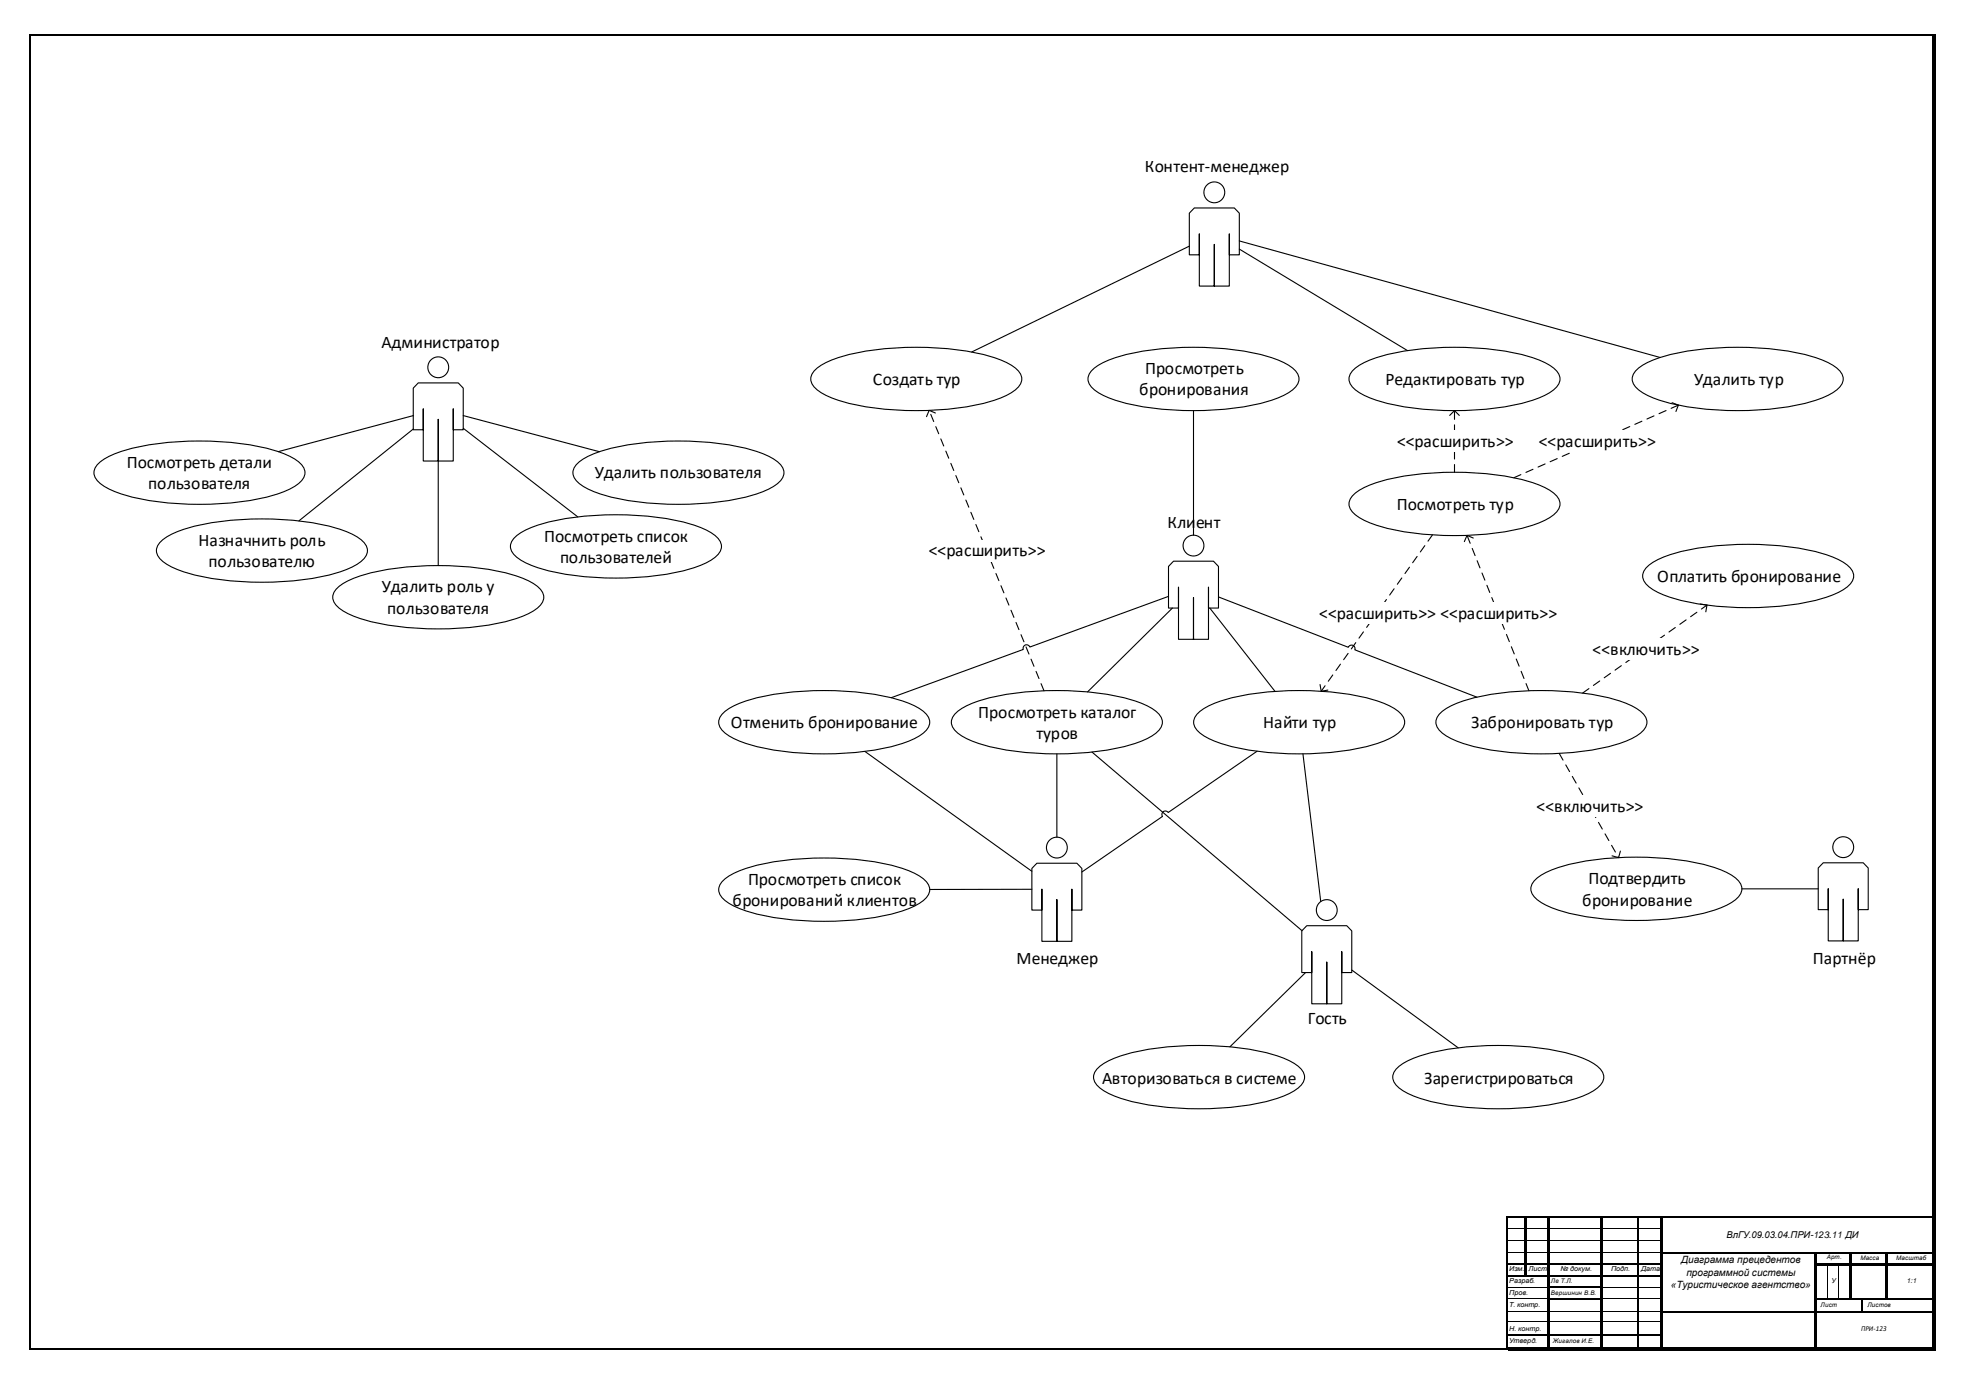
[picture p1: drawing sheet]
<svg xmlns="http://www.w3.org/2000/svg" width="558mm" height="397mm" viewBox="0 0 558 397" stroke-linecap="round" stroke-linejoin="round" font-family="sans-serif">
<g fill="none" stroke="#000" stroke-width=".31">
<path d="M332.8 159.1h11.4l1.4 1.4v11.9h-2.8v-6v14.8h-4.3v-11.8v11.8h-4.2v-14.8v6h-2.9v-11.9z"/>
<circle cx="338.5" cy="154.6" r="2.95"/>
</g>
<path d="M370.6 262.4h11.4l1.4 1.5v11.8h-2.8v-5.9v14.7h-4.3v-11.8v11.8h-4.2v-14.7v5.9h-2.9v-11.8zM373.4 258a2.95 2.95 0 0 0 5.9 0 2.95 2.95 0 0 0-5.9 0z" fill-rule="evenodd" fill="#fff"/>
<g fill="none" stroke="#000" stroke-width=".31">
<path d="M370.6 262.4h11.4l1.4 1.5v11.8h-2.8v-5.9v14.7h-4.3v-11.8v11.8h-4.2v-14.7v5.9h-2.9v-11.8z"/>
<circle cx="376.3" cy="258" r="2.95"/>
</g>
<path d="M294.1 244.7h11.3l1.4 1.4v11.9h-2.8v-6v14.8h-4.2v-11.8v11.8h-4.3v-14.8v6h-2.8v-11.9zM296.8 240.2a2.95 2.95 0 0 0 5.9 0 2.95 2.95 0 0 0-5.9 0z" fill-rule="evenodd" fill="#fff"/>
<g fill="none" stroke="#000" stroke-width=".31">
<path d="M294.1 244.7h11.3l1.4 1.4v11.9h-2.8v-6v14.8h-4.2v-11.8v11.8h-4.3v-14.8v6h-2.8v-11.9z"/>
<circle cx="299.8" cy="240.2" r="2.95"/>
</g>
<path d="M338.7 58.9h11.4l1.4 1.5v11.8h-2.8v-5.9v14.8h-4.3v-11.8v11.8h-4.2v-14.8v5.9h-2.9v-11.8zM341.5 54.5a2.95 2.95 0 0 0 5.9 0 2.95 2.95 0 0 0-5.9 0z" fill-rule="evenodd" fill="#fff"/>
<g fill="none" stroke="#000" stroke-width=".31">
<path d="M338.7 58.9h11.4l1.4 1.5v11.8h-2.8v-5.9v14.8h-4.3v-11.8v11.8h-4.2v-14.8v5.9h-2.9v-11.8z"/>
<circle cx="344.4" cy="54.5" r="2.95"/>
</g>
<path d="M517.1 244.6h11.4l1.4 1.4v11.8h-2.9v-5.9v14.8h-4.2v-11.8v11.8h-4.3v-14.8v5.9h-2.8v-11.8zM519.8 240.1a2.95 2.95 0 0 0 5.9 0 2.95 2.95 0 0 0-5.9 0z" fill-rule="evenodd" fill="#fff"/>
<g fill="none" stroke="#000" stroke-width=".31">
<path d="M517.1 244.6h11.4l1.4 1.4v11.8h-2.9v-5.9v14.8h-4.2v-11.8v11.8h-4.3v-14.8v5.9h-2.8v-11.8z"/>
<circle cx="522.8" cy="240.1" r="2.95"/>
</g>
<path d="M396.1 302.9a23.4 23.4 0 0 1 11.6-4.9 88.1 88.1 0 0 1 38.4 1l1.7 .5a12.6 12.6 0 0 1 6.6 4.2 3.5 3.5 0 0 1-1.4 4.7 30.6 30.6 0 0 1-12.9 4.7 88.6 88.6 0 0 1-36.3-1.5l-1.7-.5a12.6 12.6 0 0 1-6.6-4.2 3.1 3.1 0 0 1 .6-4z" fill-rule="evenodd" fill="#fff"/>
<path d="M396.1 302.9a23.4 23.4 0 0 1 11.6-4.9 88.1 88.1 0 0 1 38.4 1l1.7 .5a12.6 12.6 0 0 1 6.6 4.2 3.5 3.5 0 0 1-1.4 4.7 30.6 30.6 0 0 1-12.9 4.7 88.6 88.6 0 0 1-36.3-1.5l-1.7-.5a12.6 12.6 0 0 1-6.6-4.2 3.1 3.1 0 0 1 .6-4z" fill="none" stroke="#000" stroke-width=".31"/>
<path d="M311.2 302.9a23.4 23.4 0 0 1 11.6-4.9 88.1 88.1 0 0 1 38.4 1l1.8 .5a12.6 12.6 0 0 1 6.5 4.2 3.5 3.5 0 0 1-1.4 4.7 30.6 30.6 0 0 1-12.9 4.7 88.6 88.6 0 0 1-36.3-1.5l-1.7-.5a12.6 12.6 0 0 1-6.6-4.2 3.1 3.1 0 0 1 .6-4z" fill-rule="evenodd" fill="#fff"/>
<path d="M311.2 302.9a23.4 23.4 0 0 1 11.6-4.9 88.1 88.1 0 0 1 38.4 1l1.8 .5a12.6 12.6 0 0 1 6.5 4.2 3.5 3.5 0 0 1-1.4 4.7 30.6 30.6 0 0 1-12.9 4.7 88.6 88.6 0 0 1-36.3-1.5l-1.7-.5a12.6 12.6 0 0 1-6.6-4.2 3.1 3.1 0 0 1 .6-4z" fill="none" stroke="#000" stroke-width=".31"/>
<path d="M339.6 202.3a23.4 23.4 0 0 1 11.6-4.9 88.2 88.2 0 0 1 38.4 1l1.8 .5a12.6 12.6 0 0 1 6.5 4.2 3.5 3.5 0 0 1-1.4 4.7 30.6 30.6 0 0 1-12.9 4.7 88.6 88.6 0 0 1-36.3-1.5l-1.7-.5a12.6 12.6 0 0 1-6.6-4.2 3.1 3.1 0 0 1 .6-4z" fill-rule="evenodd" fill="#fff"/>
<path d="M339.6 202.3a23.4 23.4 0 0 1 11.6-4.9 88.2 88.2 0 0 1 38.4 1l1.8 .5a12.6 12.6 0 0 1 6.5 4.2 3.5 3.5 0 0 1-1.4 4.7 30.6 30.6 0 0 1-12.9 4.7 88.6 88.6 0 0 1-36.3-1.5l-1.7-.5a12.6 12.6 0 0 1-6.6-4.2 3.1 3.1 0 0 1 .6-4z" fill="none" stroke="#000" stroke-width=".31"/>
<path d="M408.3 202.3a23.4 23.4 0 0 1 11.6-4.9 88.2 88.2 0 0 1 38.5 1l1.7 .5a12.6 12.6 0 0 1 6.5 4.2 3.5 3.5 0 0 1-1.4 4.7 30.6 30.6 0 0 1-12.9 4.7 88.6 88.6 0 0 1-36.3-1.5l-1.7-.5a12.6 12.6 0 0 1-6.6-4.2 3.1 3.1 0 0 1 .6-4z" fill-rule="evenodd" fill="#fff"/>
<path d="M408.3 202.3a23.4 23.4 0 0 1 11.6-4.9 88.2 88.2 0 0 1 38.5 1l1.7 .5a12.6 12.6 0 0 1 6.5 4.2 3.5 3.5 0 0 1-1.4 4.7 30.6 30.6 0 0 1-12.9 4.7 88.6 88.6 0 0 1-36.3-1.5l-1.7-.5a12.6 12.6 0 0 1-6.6-4.2 3.1 3.1 0 0 1 .6-4z" fill="none" stroke="#000" stroke-width=".31"/>
<path d="M204.9 202.3a23.4 23.4 0 0 1 11.6-4.9 88.2 88.2 0 0 1 38.4 1l1.8 .5a12.6 12.6 0 0 1 6.5 4.2 3.5 3.5 0 0 1-1.4 4.7 30.6 30.6 0 0 1-12.9 4.7 88.6 88.6 0 0 1-36.3-1.5l-1.7-.5a12.6 12.6 0 0 1-6.6-4.2 3.1 3.1 0 0 1 .6-4z" fill-rule="evenodd" fill="#fff"/>
<path d="M204.9 202.3a23.4 23.4 0 0 1 11.6-4.9 88.2 88.2 0 0 1 38.4 1l1.8 .5a12.6 12.6 0 0 1 6.5 4.2 3.5 3.5 0 0 1-1.4 4.7 30.6 30.6 0 0 1-12.9 4.7 88.6 88.6 0 0 1-36.3-1.5l-1.7-.5a12.6 12.6 0 0 1-6.6-4.2 3.1 3.1 0 0 1 .6-4z" fill="none" stroke="#000" stroke-width=".31"/>
<path d="M467 160.9a23.4 23.4 0 0 1 11.6-5 88.1 88.1 0 0 1 38.4 1l1.7 .6a12.6 12.6 0 0 1 6.6 4.1 3.5 3.5 0 0 1-1.4 4.8 30.6 30.6 0 0 1-13 4.6 88.6 88.6 0 0 1-36.2-1.4l-1.8-.6a12.6 12.6 0 0 1-6.5-4.1 3.1 3.1 0 0 1 .6-4z" fill-rule="evenodd" fill="#fff"/>
<path d="M467 160.9a23.4 23.4 0 0 1 11.6-5 88.1 88.1 0 0 1 38.4 1l1.7 .6a12.6 12.6 0 0 1 6.6 4.1 3.5 3.5 0 0 1-1.4 4.8 30.6 30.6 0 0 1-13 4.6 88.6 88.6 0 0 1-36.2-1.4l-1.8-.6a12.6 12.6 0 0 1-6.5-4.1 3.1 3.1 0 0 1 .6-4z" fill="none" stroke="#000" stroke-width=".31"/>
<path d="M383.7 105a23.4 23.4 0 0 1 11.6-4.9 88.1 88.1 0 0 1 38.4 1l1.7 .5a12.6 12.6 0 0 1 6.6 4.2 3.5 3.5 0 0 1-1.4 4.7 30.6 30.6 0 0 1-13 4.7 88.7 88.7 0 0 1-36.2-1.4l-1.8-.6a12.6 12.6 0 0 1-6.5-4.2 3.1 3.1 0 0 1 .6-4z" fill-rule="evenodd" fill="#fff"/>
<path d="M383.7 105a23.4 23.4 0 0 1 11.6-4.9 88.1 88.1 0 0 1 38.4 1l1.7 .5a12.6 12.6 0 0 1 6.6 4.2 3.5 3.5 0 0 1-1.4 4.7 30.6 30.6 0 0 1-13 4.7 88.7 88.7 0 0 1-36.2-1.4l-1.8-.6a12.6 12.6 0 0 1-6.5-4.2 3.1 3.1 0 0 1 .6-4z" fill="none" stroke="#000" stroke-width=".31"/>
<path d="M231 105a23.4 23.4 0 0 1 11.6-4.9 88.1 88.1 0 0 1 38.4 1l1.8 .5a12.6 12.6 0 0 1 6.5 4.2 3.5 3.5 0 0 1-1.4 4.7 30.6 30.6 0 0 1-12.9 4.7 88.7 88.7 0 0 1-36.3-1.4l-1.7-.6a12.6 12.6 0 0 1-6.6-4.2 3.1 3.1 0 0 1 .6-4z" fill-rule="evenodd" fill="#fff"/>
<path d="M231 105a23.4 23.4 0 0 1 11.6-4.9 88.1 88.1 0 0 1 38.4 1l1.8 .5a12.6 12.6 0 0 1 6.5 4.2 3.5 3.5 0 0 1-1.4 4.7 30.6 30.6 0 0 1-12.9 4.7 88.7 88.7 0 0 1-36.3-1.4l-1.7-.6a12.6 12.6 0 0 1-6.6-4.2 3.1 3.1 0 0 1 .6-4z" fill="none" stroke="#000" stroke-width=".31"/>
<path d="M464 105a23.4 23.4 0 0 1 11.6-4.9 88.1 88.1 0 0 1 38.4 1l1.8 .5a12.6 12.6 0 0 1 6.5 4.2 3.5 3.5 0 0 1-1.4 4.7 30.6 30.6 0 0 1-12.9 4.7 88.7 88.7 0 0 1-36.3-1.4l-1.7-.6a12.6 12.6 0 0 1-6.6-4.2 3.1 3.1 0 0 1 .6-4z" fill-rule="evenodd" fill="#fff"/>
<path d="M464 105a23.4 23.4 0 0 1 11.6-4.9 88.1 88.1 0 0 1 38.4 1l1.8 .5a12.6 12.6 0 0 1 6.5 4.2 3.5 3.5 0 0 1-1.4 4.7 30.6 30.6 0 0 1-12.9 4.7 88.7 88.7 0 0 1-36.3-1.4l-1.7-.6a12.6 12.6 0 0 1-6.6-4.2 3.1 3.1 0 0 1 .6-4zM417.9 152.5l-1.8-.8-.8 1.8" fill="none" stroke="#000" stroke-width=".31"/>
<path d="M433.6 195.8l-17.5-44.1" fill="none" stroke="#000" stroke-width=".31" stroke-dasharray="2.2 1.6"/>
<path d="M408.3 170.8h33.1v6h-33.1z" fill-rule="evenodd" fill="#fff"/>
<path d="M448.9 196.4l35.2-24.9" fill="none" stroke="#000" stroke-width=".31" stroke-dasharray="2.2 1.6"/>
<path d="M482.2 171.2l1.9 .3-.3 1.9" fill="none" stroke="#000" stroke-width=".31"/>
<path d="M451.4 181h30.2v6h-30.2z" fill-rule="evenodd" fill="#fff"/>
<path d="M343.1 172.4l18.5 23.6M245.3 213l47.4 34M356.5 212.9l-25.2 17.4a.98 .98 0 0 0-1.3-.3 .98 .98 0 0 0-.3 1.4l-22.9 15.8M383.4 274.9l30.2 22.1" fill="none" stroke="#000" stroke-width=".31"/>
<path d="M435.3 249.5a23.4 23.4 0 0 1 11.6-4.9 88.1 88.1 0 0 1 38.4 1l1.7 .6a12.6 12.6 0 0 1 6.6 4.1 3.5 3.5 0 0 1-1.4 4.8 30.6 30.6 0 0 1-13 4.6 88.7 88.7 0 0 1-36.2-1.4l-1.8-.6a12.6 12.6 0 0 1-6.5-4.2 3.1 3.1 0 0 1 .6-4z" fill-rule="evenodd" fill="#fff"/>
<path d="M435.3 249.5a23.4 23.4 0 0 1 11.6-4.9 88.1 88.1 0 0 1 38.4 1l1.7 .6a12.6 12.6 0 0 1 6.6 4.1 3.5 3.5 0 0 1-1.4 4.8 30.6 30.6 0 0 1-13 4.6 88.7 88.7 0 0 1-36.2-1.4l-1.8-.6a12.6 12.6 0 0 1-6.5-4.2 3.1 3.1 0 0 1 .6-4zM459.6 241.2l-.5 1.9-1.9-.5M494 251.9h21.7" fill="none" stroke="#000" stroke-width=".31"/>
<path d="M442.2 213.6l16.9 29.5" fill="none" stroke="#000" stroke-width=".31" stroke-dasharray="2.2 1.6"/>
<path d="M435.6 225.3h30.1v6h-30.1z" fill-rule="evenodd" fill="#fff"/>
<path d="M331.4 169l-39.3 14.4a.98 .98 0 0 0-1.3-.6 .98 .98 0 0 0-.6 1.3l-37.4 13.7M369.6 213.7l5 41.8M370.3 275.7l-21.5 21" fill="none" stroke="#000" stroke-width=".31"/>
<path d="M270.9 202.3a23.4 23.4 0 0 1 11.6-4.9 88.2 88.2 0 0 1 38.4 1l1.7 .5a12.6 12.6 0 0 1 6.6 4.2 3.5 3.5 0 0 1-1.4 4.7 30.6 30.6 0 0 1-12.9 4.7 88.6 88.6 0 0 1-36.3-1.5l-1.7-.5a12.6 12.6 0 0 1-6.6-4.2 3.1 3.1 0 0 1 .6-4z" fill-rule="evenodd" fill="#fff"/>
<path d="M270.9 202.3a23.4 23.4 0 0 1 11.6-4.9 88.2 88.2 0 0 1 38.4 1l1.7 .5a12.6 12.6 0 0 1 6.6 4.2 3.5 3.5 0 0 1-1.4 4.7 30.6 30.6 0 0 1-12.9 4.7 88.6 88.6 0 0 1-36.3-1.5l-1.7-.5a12.6 12.6 0 0 1-6.6-4.2 3.1 3.1 0 0 1 .6-4z" fill="none" stroke="#000" stroke-width=".31"/>
<path d="M309.6 105a23.4 23.4 0 0 1 11.6-4.9 88.1 88.1 0 0 1 38.5 1l1.7 .5a12.6 12.6 0 0 1 6.6 4.2 3.5 3.5 0 0 1-1.4 4.7 30.6 30.6 0 0 1-13 4.7 88.7 88.7 0 0 1-36.3-1.4l-1.7-.6a12.6 12.6 0 0 1-6.5-4.2 3.1 3.1 0 0 1 .5-4z" fill-rule="evenodd" fill="#fff"/>
<path d="M309.6 105a23.4 23.4 0 0 1 11.6-4.9 88.1 88.1 0 0 1 38.5 1l1.7 .5a12.6 12.6 0 0 1 6.6 4.2 3.5 3.5 0 0 1-1.4 4.7 30.6 30.6 0 0 1-13 4.7 88.7 88.7 0 0 1-36.3-1.4l-1.7-.6a12.6 12.6 0 0 1-6.5-4.2 3.1 3.1 0 0 1 .5-4z" fill="none" stroke="#000" stroke-width=".31"/>
<path d="M204.9 249.8a23.4 23.4 0 0 1 11.6-5 88.1 88.1 0 0 1 38.4 1l1.8 .6a12.6 12.6 0 0 1 6.5 4.2 3.5 3.5 0 0 1-1.4 4.7 30.6 30.6 0 0 1-12.9 4.6 88.7 88.7 0 0 1-36.3-1.4l-1.7-.5a12.6 12.6 0 0 1-6.6-4.2 3.1 3.1 0 0 1 .6-4z" fill-rule="evenodd" fill="#fff"/>
<path d="M337.3 69.8l-61.7 30M351.5 68.3l119.4 33M351.5 70.6l47.7 28.8M338.5 116.4v35.3M332.5 172.4l-24 23.7M299.8 213.7v23.6M309.7 213.2l59.6 50.6M204.9 249.8a23.4 23.4 0 0 1 11.6-5 88.1 88.1 0 0 1 38.4 1l1.8 .6a12.6 12.6 0 0 1 6.5 4.2 3.5 3.5 0 0 1-1.4 4.7 30.6 30.6 0 0 1-12.9 4.6 88.7 88.7 0 0 1-36.3-1.4l-1.7-.5a12.6 12.6 0 0 1-6.6-4.2 3.1 3.1 0 0 1 .6-4zM292.7 252.1h-29" fill="none" stroke="#000" stroke-width=".31"/>
<path d="M383.7 140.4a23.4 23.4 0 0 1 11.6-4.9 88.1 88.1 0 0 1 38.4 1l1.7 .6a12.6 12.6 0 0 1 6.6 4.1 3.5 3.5 0 0 1-1.4 4.8 30.6 30.6 0 0 1-13 4.6 88.7 88.7 0 0 1-36.2-1.4l-1.8-.6a12.6 12.6 0 0 1-6.5-4.2 3.1 3.1 0 0 1 .6-4z" fill-rule="evenodd" fill="#fff"/>
<path d="M383.7 140.4a23.4 23.4 0 0 1 11.6-4.9 88.1 88.1 0 0 1 38.4 1l1.7 .6a12.6 12.6 0 0 1 6.6 4.1 3.5 3.5 0 0 1-1.4 4.8 30.6 30.6 0 0 1-13 4.6 88.7 88.7 0 0 1-36.2-1.4l-1.8-.6a12.6 12.6 0 0 1-6.5-4.2 3.1 3.1 0 0 1 .6-4zM374.4 194l.3 1.9 1.9-.3" fill="none" stroke="#000" stroke-width=".31"/>
<path d="M406.3 151.6l-31.6 44.3" fill="none" stroke="#000" stroke-width=".31" stroke-dasharray="2.2 1.6"/>
<path d="M374 170.8h33v6h-33z" fill-rule="evenodd" fill="#fff"/>
<path d="M296.1 195.8l-32.6-79.5" fill="none" stroke="#000" stroke-width=".31" stroke-dasharray="2.2 1.6"/>
<path d="M265.3 117.1l-1.8-.8-.7 1.8" fill="none" stroke="#000" stroke-width=".31"/>
<path d="M263.3 153.1h33.1v6h-33.1z" fill-rule="evenodd" fill="#fff"/>
<path d="M412.5 133.9v-17.5" fill="none" stroke="#000" stroke-width=".31" stroke-dasharray="2.2 1.6"/>
<path d="M411.2 117.7l1.3-1.3 1.4 1.3" fill="none" stroke="#000" stroke-width=".31"/>
<path d="M396 122.1h33.1v6h-33.1z" fill-rule="evenodd" fill="#fff"/>
<path d="M429.4 135.4l46.6-20.6" fill="none" stroke="#000" stroke-width=".31" stroke-dasharray="2.2 1.6"/>
<path d="M474.2 114.1l1.8 .7-.7 1.8" fill="none" stroke="#000" stroke-width=".31"/>
<path d="M436.2 122.1h33v6h-33z" fill-rule="evenodd" fill="#fff"/>
<path d="M345.6 169.2l36.8 14.3a.98 .98 0 0 1 1.3-.6 .98 .98 0 0 1 .6 1.3l34.6 13.4" fill="none" stroke="#000" stroke-width=".31"/>
<path d="M118.6 108.5h11.4l1.4 1.5v11.8h-2.8v-5.9v14.8h-4.3v-11.8v11.8h-4.3v-14.8v5.9h-2.8v-11.8zM121.3 104.1a3 3 0 0 0 6 0 3 3 0 0 0-6 0z" fill-rule="evenodd" fill="#fff"/>
<g fill="none" stroke="#000" stroke-width=".31">
<path d="M118.6 108.5h11.4l1.4 1.5v11.8h-2.8v-5.9v14.8h-4.3v-11.8v11.8h-4.3v-14.8v5.9h-2.8v-11.8z"/>
<circle cx="124.3" cy="104.1" r="2.95"/>
</g>
<path d="M145.8 152.5a23.4 23.4 0 0 1 11.6-5 88.1 88.1 0 0 1 38.5 1l1.7 .6a12.6 12.6 0 0 1 6.6 4.2 3.5 3.5 0 0 1-1.4 4.7 30.6 30.6 0 0 1-13 4.6 88.6 88.6 0 0 1-36.3-1.4l-1.7-.5a12.6 12.6 0 0 1-6.5-4.2 3.1 3.1 0 0 1 .5-4z" fill-rule="evenodd" fill="#fff"/>
<path d="M145.8 152.5a23.4 23.4 0 0 1 11.6-5 88.1 88.1 0 0 1 38.5 1l1.7 .6a12.6 12.6 0 0 1 6.6 4.2 3.5 3.5 0 0 1-1.4 4.7 30.6 30.6 0 0 1-13 4.6 88.6 88.6 0 0 1-36.3-1.4l-1.7-.5a12.6 12.6 0 0 1-6.5-4.2 3.1 3.1 0 0 1 .5-4z" fill="none" stroke="#000" stroke-width=".31"/>
<path d="M27.7 131.6a23.4 23.4 0 0 1 11.6-5 88.1 88.1 0 0 1 38.4 1l1.8 .6a12.6 12.6 0 0 1 6.5 4.2 3.5 3.5 0 0 1-1.4 4.7 30.6 30.6 0 0 1-12.9 4.6 88.7 88.7 0 0 1-36.3-1.4l-1.7-.5a12.6 12.6 0 0 1-6.6-4.2 3.1 3.1 0 0 1 .6-4z" fill-rule="evenodd" fill="#fff"/>
<path d="M27.7 131.6a23.4 23.4 0 0 1 11.6-5 88.1 88.1 0 0 1 38.4 1l1.8 .6a12.6 12.6 0 0 1 6.5 4.2 3.5 3.5 0 0 1-1.4 4.7 30.6 30.6 0 0 1-12.9 4.6 88.7 88.7 0 0 1-36.3-1.4l-1.7-.5a12.6 12.6 0 0 1-6.6-4.2 3.1 3.1 0 0 1 .6-4z" fill="none" stroke="#000" stroke-width=".31"/>
<path d="M45.4 153.7a23.4 23.4 0 0 1 11.6-5 88.1 88.1 0 0 1 38.5 1l1.7 .6a12.6 12.6 0 0 1 6.5 4.1 3.5 3.5 0 0 1-1.4 4.8 30.6 30.6 0 0 1-12.9 4.6 88.6 88.6 0 0 1-36.3-1.4l-1.7-.6a12.6 12.6 0 0 1-6.6-4.1 3.1 3.1 0 0 1 .6-4z" fill-rule="evenodd" fill="#fff"/>
<path d="M45.4 153.7a23.4 23.4 0 0 1 11.6-5 88.1 88.1 0 0 1 38.5 1l1.7 .6a12.6 12.6 0 0 1 6.5 4.1 3.5 3.5 0 0 1-1.4 4.8 30.6 30.6 0 0 1-12.9 4.6 88.6 88.6 0 0 1-36.3-1.4l-1.7-.6a12.6 12.6 0 0 1-6.6-4.1 3.1 3.1 0 0 1 .6-4z" fill="none" stroke="#000" stroke-width=".31"/>
<path d="M95.4 166.9a23.4 23.4 0 0 1 11.6-4.9 88.2 88.2 0 0 1 38.5 .9l1.7 .6a12.6 12.6 0 0 1 6.5 4.2 3.5 3.5 0 0 1-1.3 4.7 30.6 30.6 0 0 1-13 4.6 88.6 88.6 0 0 1-36.3-1.4l-1.7-.5a12.6 12.6 0 0 1-6.5-4.2 3.1 3.1 0 0 1 .5-4z" fill-rule="evenodd" fill="#fff"/>
<path d="M95.4 166.9a23.4 23.4 0 0 1 11.6-4.9 88.2 88.2 0 0 1 38.5 .9l1.7 .6a12.6 12.6 0 0 1 6.5 4.2 3.5 3.5 0 0 1-1.3 4.7 30.6 30.6 0 0 1-13 4.6 88.6 88.6 0 0 1-36.3-1.4l-1.7-.5a12.6 12.6 0 0 1-6.5-4.2 3.1 3.1 0 0 1 .5-4z" fill="none" stroke="#000" stroke-width=".31"/>
<path d="M163.6 131.6a23.4 23.4 0 0 1 11.6-5 88.1 88.1 0 0 1 38.4 1l1.7 .6a12.6 12.6 0 0 1 6.6 4.2 3.5 3.5 0 0 1-1.4 4.7 30.6 30.6 0 0 1-13 4.6 88.7 88.7 0 0 1-36.2-1.4l-1.8-.5a12.6 12.6 0 0 1-6.5-4.2 3.1 3.1 0 0 1 .6-4z" fill-rule="evenodd" fill="#fff"/>
<path d="M117.2 117.8l-38.3 10.2M131.4 117.8l38.6 10.2M117.2 121.6l-32.4 26.1M124.3 130.7v29.6M131.4 121.4l32.5 25.1M163.6 131.6a23.4 23.4 0 0 1 11.6-5 88.1 88.1 0 0 1 38.4 1l1.7 .6a12.6 12.6 0 0 1 6.6 4.2 3.5 3.5 0 0 1-1.4 4.7 30.6 30.6 0 0 1-13 4.6 88.7 88.7 0 0 1-36.2-1.4l-1.8-.5a12.6 12.6 0 0 1-6.5-4.2 3.1 3.1 0 0 1 .6-4z" fill="none" stroke="#000" stroke-width=".31"/>
<g fill="#000">
<path d="M8.1 9.5h.5v.6h-.5z" fill-rule="evenodd"/>
<path d="M8.1 9.5h.5v.5h-.5z" fill-rule="evenodd"/>
<path d="M8.6 9.5h539.5v.5h-539.5z" fill-rule="evenodd"/>
<path d="M548.1 10l1.1 .1z" fill-rule="evenodd"/>
<path d="M548.1 9.5h1.1v.5h-1.1z" fill-rule="evenodd"/>
<path d="M8.1 10.1h.5v334.6h-.5z" fill-rule="evenodd"/>
<path d="M8.1 344.7h.5v.6h-.5z" fill-rule="evenodd"/>
<path d="M8.1 345.3h.5v2.8h-.5z" fill-rule="evenodd"/>
<path d="M8.1 348.1h.5v.6h-.5z" fill-rule="evenodd"/>
<path d="M8.1 348.7h.5v2.7h-.5z" fill-rule="evenodd"/>
<path d="M8.1 351.4h.5v.6h-.5z" fill-rule="evenodd"/>
<path d="M8.1 352h.5v2.8h-.5z" fill-rule="evenodd"/>
<path d="M8.1 354.8h.5v.6h-.5z" fill-rule="evenodd"/>
<path d="M8.1 355.4h.5v2.6h-.5z" fill-rule="evenodd"/>
<path d="M8.1 358h.5v.8h-.5z" fill-rule="evenodd"/>
<path d="M427.2 344.7h.5v.6h-.5z" fill-rule="evenodd"/>
<path d="M427.2 344.7h.5v.5h-.5z" fill-rule="evenodd"/>
<path d="M427.2 345.3h.5v2.8h-.5z" fill-rule="evenodd"/>
<path d="M427.2 348.1h.5v.6h-.5z" fill-rule="evenodd"/>
<path d="M427.2 348.7h.5v2.7h-.5z" fill-rule="evenodd"/>
<path d="M427.2 351.4h.5v.6h-.5z" fill-rule="evenodd"/>
<path d="M427.2 352h.5v2.8h-.5z" fill-rule="evenodd"/>
<path d="M427.2 354.8h.5v.6h-.5z" fill-rule="evenodd"/>
<path d="M427.2 355.4h.5v2.6h-.5z" fill-rule="evenodd"/>
<path d="M427.2 358h.5v.8h-.5z" fill-rule="evenodd"/>
<path d="M427.7 344.7h4.5v.5h-4.5z" fill-rule="evenodd"/>
<path d="M427.7 358h4.5v.5h-4.5z" fill-rule="evenodd"/>
<path d="M432.2 345.2l.7 .1z" fill-rule="evenodd"/>
<path d="M432.2 344.7h.5v.5h-.5z" fill-rule="evenodd"/>
<path d="M432.2 345.3h.7v2.8h-.7z" fill-rule="evenodd"/>
<path d="M432.2 348.1h.7v.6h-.7z" fill-rule="evenodd"/>
<path d="M432.2 348.7h.7v2.7h-.7z" fill-rule="evenodd"/>
<path d="M432.2 351.4h.7v.6h-.7z" fill-rule="evenodd"/>
<path d="M432.2 352h.7v2.8h-.7z" fill-rule="evenodd"/>
<path d="M432.2 354.8h.7v.6h-.7z" fill-rule="evenodd"/>
<path d="M432.2 355.4h.7v2.6h-.7z" fill-rule="evenodd"/>
<path d="M432.2 358h.7v.8h-.7z" fill-rule="evenodd"/>
<path d="M432.7 344.7h6.2v.5h-6.2z" fill-rule="evenodd"/>
<path d="M432.9 358h6v.5h-6z" fill-rule="evenodd"/>
<path d="M438.9 345.2l.8 .1z" fill-rule="evenodd"/>
<path d="M438.9 344.7h.5v.5h-.5z" fill-rule="evenodd"/>
<path d="M438.9 345.3h.8v2.8h-.8z" fill-rule="evenodd"/>
<path d="M438.9 348.1h.8v.6h-.8z" fill-rule="evenodd"/>
<path d="M438.9 348.7h.8v2.7h-.8z" fill-rule="evenodd"/>
<path d="M438.9 351.4h.8v.6h-.8z" fill-rule="evenodd"/>
<path d="M438.9 352h.8v2.8h-.8z" fill-rule="evenodd"/>
<path d="M438.9 354.8h.8v.6h-.8z" fill-rule="evenodd"/>
<path d="M438.9 355.4h.8v2.6h-.8z" fill-rule="evenodd"/>
<path d="M438.9 358h.8v.8h-.8z" fill-rule="evenodd"/>
<path d="M439.4 344.7h14.6v.5h-14.6z" fill-rule="evenodd"/>
<path d="M439.7 358h14.3v.5h-14.3z" fill-rule="evenodd"/>
<path d="M454 345.2l.7 .1z" fill-rule="evenodd"/>
<path d="M454 344.7h.5v.5h-.5z" fill-rule="evenodd"/>
<path d="M454 345.3h.7v2.8h-.7z" fill-rule="evenodd"/>
<path d="M454 348.1h.7v.6h-.7z" fill-rule="evenodd"/>
<path d="M454 348.7h.7v2.7h-.7z" fill-rule="evenodd"/>
<path d="M454 351.4h.7v.6h-.7z" fill-rule="evenodd"/>
<path d="M454 352h.7v2.8h-.7z" fill-rule="evenodd"/>
<path d="M454 354.8h.7v.6h-.7z" fill-rule="evenodd"/>
<path d="M454 355.4h.7v2.6h-.7z" fill-rule="evenodd"/>
<path d="M454 358h.7v.8h-.7z" fill-rule="evenodd"/>
<path d="M454.5 344.7h9.7v.5h-9.7z" fill-rule="evenodd"/>
<path d="M454.7 358h9.5v.5h-9.5z" fill-rule="evenodd"/>
<path d="M464.2 345.2l.5 .1z" fill-rule="evenodd"/>
<path d="M464.2 344.7h.5v.5h-.5z" fill-rule="evenodd"/>
<path d="M464.2 345.3h.5v2.8h-.5z" fill-rule="evenodd"/>
<path d="M464.2 348.1h.5v.6h-.5z" fill-rule="evenodd"/>
<path d="M464.2 348.7h.5v2.7h-.5z" fill-rule="evenodd"/>
<path d="M464.2 351.4h.5v.6h-.5z" fill-rule="evenodd"/>
<path d="M464.2 352h.5v2.8h-.5z" fill-rule="evenodd"/>
<path d="M464.2 354.8h.5v.6h-.5z" fill-rule="evenodd"/>
<path d="M464.2 355.4h.5v2.6h-.5z" fill-rule="evenodd"/>
<path d="M464.2 358h.5v.8h-.5z" fill-rule="evenodd"/>
<path d="M464.7 344.7h6.1v.5h-6.1z" fill-rule="evenodd"/>
<path d="M464.7 358h6.1v.5h-6.1z" fill-rule="evenodd"/>
<path d="M470.8 345.2l.8 .1z" fill-rule="evenodd"/>
<path d="M470.8 344.7h.5v.5h-.5z" fill-rule="evenodd"/>
<path d="M470.8 345.3h.8v2.8h-.8z" fill-rule="evenodd"/>
<path d="M470.8 348.1h.8v.6h-.8z" fill-rule="evenodd"/>
<path d="M470.8 348.7h.8v2.7h-.8z" fill-rule="evenodd"/>
<path d="M470.8 351.4h.8v.6h-.8z" fill-rule="evenodd"/>
<path d="M470.8 352h.8v2.8h-.8z" fill-rule="evenodd"/>
<path d="M470.8 354.8h.8v.6h-.8z" fill-rule="evenodd"/>
<path d="M470.8 355.4h.8v2.6h-.8z" fill-rule="evenodd"/>
<path d="M470.8 358h.8v.8h-.8z" fill-rule="evenodd"/>
<path d="M471.3 344.7h76.8v.5h-76.8z" fill-rule="evenodd"/>
<path d="M471.6 354.8h43v.5h-43z" fill-rule="evenodd"/>
<path d="M514.6 355.3l.8 .1z" fill-rule="evenodd"/>
<path d="M514.6 354.8h.5v.5h-.5z" fill-rule="evenodd"/>
<path d="M514.6 355.4h.8v2.6h-.8z" fill-rule="evenodd"/>
<path d="M514.6 358h.8v.8h-.8z" fill-rule="evenodd"/>
<path d="M515.1 354.8h9.5v.5h-9.5z" fill-rule="evenodd"/>
<path d="M515.4 358h2.9v.7h-2.9z" fill-rule="evenodd"/>
<path d="M518.3 358.7l.2 .1z" fill-rule="evenodd"/>
<path d="M518.3 358h.8v.7h-.8z" fill-rule="evenodd"/>
<path d="M519.1 358h2.3v.7h-2.3z" fill-rule="evenodd"/>
<path d="M521.4 358.7l.1 .1z" fill-rule="evenodd"/>
<path d="M521.4 358h.7v.7h-.7z" fill-rule="evenodd"/>
<path d="M522.1 358h2.5v.7h-2.5z" fill-rule="evenodd"/>
<path d="M524.6 355.3l.7 .1z" fill-rule="evenodd"/>
<path d="M524.6 354.8h.5v.5h-.5z" fill-rule="evenodd"/>
<path d="M524.6 355.4h.7v2.6h-.7z" fill-rule="evenodd"/>
<path d="M524.6 358h.7v.8h-.7z" fill-rule="evenodd"/>
<path d="M525.1 354.8h9.5v.5h-9.5z" fill-rule="evenodd"/>
<path d="M525.3 358h9.3v.7h-9.3z" fill-rule="evenodd"/>
<path d="M534.6 355.3l.8 .1z" fill-rule="evenodd"/>
<path d="M534.6 354.8h.5v.5h-.5z" fill-rule="evenodd"/>
<path d="M534.6 355.4h.8v2.6h-.8z" fill-rule="evenodd"/>
<path d="M534.6 358h.8v.8h-.8z" fill-rule="evenodd"/>
<path d="M535.1 354.8h13v.5h-13z" fill-rule="evenodd"/>
<path d="M535.4 358h12.7v.7h-12.7z" fill-rule="evenodd"/>
<path d="M548.1 10.1h1.1v334.6h-1.1z" fill-rule="evenodd"/>
<path d="M548.1 344.7h1.1v.6h-1.1z" fill-rule="evenodd"/>
<path d="M548.1 345.3h1.1v2.8h-1.1z" fill-rule="evenodd"/>
<path d="M548.1 348.1h1.1v.6h-1.1z" fill-rule="evenodd"/>
<path d="M548.1 348.7h1.1v2.7h-1.1z" fill-rule="evenodd"/>
<path d="M548.1 351.4h1.1v.6h-1.1z" fill-rule="evenodd"/>
<path d="M548.1 352h1.1v2.8h-1.1z" fill-rule="evenodd"/>
<path d="M548.1 354.8h1.1v.6h-1.1z" fill-rule="evenodd"/>
<path d="M548.1 355.4h1.1v2.6h-1.1z" fill-rule="evenodd"/>
<path d="M548.1 358h1.1v.8h-1.1z" fill-rule="evenodd"/>
<path d="M8.1 358.8h.5v2.6h-.5z" fill-rule="evenodd"/>
<path d="M8.1 361.4h.5v.5h-.5z" fill-rule="evenodd"/>
<path d="M8.1 361.9h.5v2.8h-.5z" fill-rule="evenodd"/>
<path d="M8.1 364.7h.5v.6h-.5z" fill-rule="evenodd"/>
<path d="M8.1 365.3h.5v2.7h-.5z" fill-rule="evenodd"/>
<path d="M8.1 368h.5v.6h-.5z" fill-rule="evenodd"/>
<path d="M8.1 368.6h.5v3.1h-.5z" fill-rule="evenodd"/>
<path d="M8.1 371.7h.5v.5h-.5z" fill-rule="evenodd"/>
<path d="M8.1 372.2h.5v2.2h-.5z" fill-rule="evenodd"/>
<path d="M8.1 374.4h.5v1.1h-.5z" fill-rule="evenodd"/>
<path d="M8.1 375.5h.5v2.5h-.5z" fill-rule="evenodd"/>
<path d="M8.1 378h.5v1.1h-.5z" fill-rule="evenodd"/>
<path d="M427.2 358.8h.5v2.6h-.5z" fill-rule="evenodd"/>
<path d="M427.2 361.4h.5v.5h-.5z" fill-rule="evenodd"/>
<path d="M427.2 361.9h.5v2.8h-.5z" fill-rule="evenodd"/>
<path d="M427.2 364.7h.5v.6h-.5z" fill-rule="evenodd"/>
<path d="M427.2 365.3h.5v2.7h-.5z" fill-rule="evenodd"/>
<path d="M427.2 368h.5v.6h-.5z" fill-rule="evenodd"/>
<path d="M427.2 368.6h.5v3.1h-.5z" fill-rule="evenodd"/>
<path d="M427.2 371.7h.5v.5h-.5z" fill-rule="evenodd"/>
<path d="M427.2 372.2h.5v2.2h-.5z" fill-rule="evenodd"/>
<path d="M427.2 374.4h.5v1.1h-.5z" fill-rule="evenodd"/>
<path d="M427.2 375.5h.5v2.5h-.5z" fill-rule="evenodd"/>
<path d="M427.2 378h.5v1.1h-.5z" fill-rule="evenodd"/>
<path d="M427.7 361.4h4.5v.5h-4.5z" fill-rule="evenodd"/>
<path d="M427.7 378h11.2v.5h-11.2z" fill-rule="evenodd"/>
<path d="M432.2 358.8h.7v2.6h-.7z" fill-rule="evenodd"/>
<path d="M432.2 361.4h.5v.5h-.5z" fill-rule="evenodd"/>
<path d="M432.7 361.4h6.2v.5h-6.2z" fill-rule="evenodd"/>
<path d="M438.9 358.8h.8v2.6h-.8z" fill-rule="evenodd"/>
<path d="M438.9 361.4h.8v.5h-.8z" fill-rule="evenodd"/>
<path d="M438.9 361.9h.8v2.8h-.8z" fill-rule="evenodd"/>
<path d="M438.9 364.7h.8v.6h-.8z" fill-rule="evenodd"/>
<path d="M438.9 365.3h.8v2.7h-.8z" fill-rule="evenodd"/>
<path d="M438.9 368h.8v.6h-.8z" fill-rule="evenodd"/>
<path d="M438.9 368.6h.8v3.1h-.8z" fill-rule="evenodd"/>
<path d="M438.9 371.7h.8v.5h-.8z" fill-rule="evenodd"/>
<path d="M438.9 372.2h.8v2.2h-.8z" fill-rule="evenodd"/>
<path d="M438.9 374.4h.8v1.1h-.8z" fill-rule="evenodd"/>
<path d="M438.9 375.5h.8v2.5h-.8z" fill-rule="evenodd"/>
<path d="M438.9 378h.8v1.1h-.8z" fill-rule="evenodd"/>
<path d="M439.7 361.4h14.3v.5h-14.3z" fill-rule="evenodd"/>
<path d="M439.7 378h14.3v.5h-14.3z" fill-rule="evenodd"/>
<path d="M454 358.8h.7v2.6h-.7z" fill-rule="evenodd"/>
<path d="M454 361.4h.7v.5h-.7z" fill-rule="evenodd"/>
<path d="M454 361.9h.7v2.8h-.7z" fill-rule="evenodd"/>
<path d="M454 364.7h.7v.6h-.7z" fill-rule="evenodd"/>
<path d="M454 365.3h.7v2.7h-.7z" fill-rule="evenodd"/>
<path d="M454 368h.7v.6h-.7z" fill-rule="evenodd"/>
<path d="M454 368.6h.7v3.1h-.7z" fill-rule="evenodd"/>
<path d="M454 371.7h.7v.5h-.7z" fill-rule="evenodd"/>
<path d="M454 372.2h.7v2.2h-.7z" fill-rule="evenodd"/>
<path d="M454 374.4h.7v1.1h-.7z" fill-rule="evenodd"/>
<path d="M454 375.5h.7v2.5h-.7z" fill-rule="evenodd"/>
<path d="M454 378h.7v1.1h-.7z" fill-rule="evenodd"/>
<path d="M454.7 361.4h9.5v.5h-9.5z" fill-rule="evenodd"/>
<path d="M454.7 378h9.5v.5h-9.5z" fill-rule="evenodd"/>
<path d="M464.2 358.8h.5v2.6h-.5z" fill-rule="evenodd"/>
<path d="M464.2 361.4h.5v.5h-.5z" fill-rule="evenodd"/>
<path d="M464.2 361.9h.5v2.8h-.5z" fill-rule="evenodd"/>
<path d="M464.2 364.7h.5v.6h-.5z" fill-rule="evenodd"/>
<path d="M464.2 365.3h.5v2.7h-.5z" fill-rule="evenodd"/>
<path d="M464.2 368h.5v.6h-.5z" fill-rule="evenodd"/>
<path d="M464.2 368.6h.5v3.1h-.5z" fill-rule="evenodd"/>
<path d="M464.2 371.7h.5v.5h-.5z" fill-rule="evenodd"/>
<path d="M464.2 372.2h.5v2.2h-.5z" fill-rule="evenodd"/>
<path d="M464.2 374.4h.5v1.1h-.5z" fill-rule="evenodd"/>
<path d="M464.2 375.5h.5v2.5h-.5z" fill-rule="evenodd"/>
<path d="M464.2 378h.5v1.1h-.5z" fill-rule="evenodd"/>
<path d="M464.7 361.4h6.1v.5h-6.1z" fill-rule="evenodd"/>
<path d="M464.7 378h6.1v.5h-6.1z" fill-rule="evenodd"/>
<path d="M470.8 358.8h.8v2.6h-.8z" fill-rule="evenodd"/>
<path d="M470.8 361.4h.8v.5h-.8z" fill-rule="evenodd"/>
<path d="M470.8 361.9h.8v2.8h-.8z" fill-rule="evenodd"/>
<path d="M470.8 364.7h.8v.6h-.8z" fill-rule="evenodd"/>
<path d="M470.8 365.3h.8v2.7h-.8z" fill-rule="evenodd"/>
<path d="M470.8 368h.8v.6h-.8z" fill-rule="evenodd"/>
<path d="M470.8 368.6h.8v3.1h-.8z" fill-rule="evenodd"/>
<path d="M470.8 371.7h.8v.5h-.8z" fill-rule="evenodd"/>
<path d="M470.8 372.2h.8v2.2h-.8z" fill-rule="evenodd"/>
<path d="M470.8 374.4h.8v1.1h-.8z" fill-rule="evenodd"/>
<path d="M470.8 375.5h.8v2.5h-.8z" fill-rule="evenodd"/>
<path d="M470.8 378h.8v1.1h-.8z" fill-rule="evenodd"/>
<path d="M471.6 371.7h43v.5h-43z" fill-rule="evenodd"/>
<path d="M514.6 358.8h.8v2.6h-.8z" fill-rule="evenodd"/>
<path d="M514.6 361.4h.8v.5h-.8z" fill-rule="evenodd"/>
<path d="M514.6 361.9h.8v2.8h-.8z" fill-rule="evenodd"/>
<path d="M514.6 364.7h.8v.6h-.8z" fill-rule="evenodd"/>
<path d="M514.6 365.3h.8v2.7h-.8z" fill-rule="evenodd"/>
<path d="M514.6 368h.8v.6h-.8z" fill-rule="evenodd"/>
<path d="M514.6 368.6h.8v3.1h-.8z" fill-rule="evenodd"/>
<path d="M514.6 371.7h.8v.5h-.8z" fill-rule="evenodd"/>
<path d="M514.6 372.2h.8v2.2h-.8z" fill-rule="evenodd"/>
<path d="M514.6 374.4h.8v1.1h-.8z" fill-rule="evenodd"/>
<path d="M514.6 375.5h.8v2.5h-.8z" fill-rule="evenodd"/>
<path d="M514.6 378h.8v1.1h-.8z" fill-rule="evenodd"/>
<path d="M515.4 368h2.9v.5h-2.9z" fill-rule="evenodd"/>
<path d="M515.4 371.7h12.5v.5h-12.5z" fill-rule="evenodd"/>
<path d="M518.3 361.4h.2v.5h-.2z" fill-rule="evenodd"/>
<path d="M518.3 364.7h.2v.6h-.2z" fill-rule="evenodd"/>
<path d="M518.3 368h.5v.5h-.5z" fill-rule="evenodd"/>
<path d="M518.8 368h2.6v.5h-2.6z" fill-rule="evenodd"/>
<path d="M521.4 361.4h.1v.5h-.1z" fill-rule="evenodd"/>
<path d="M521.4 364.7h.1v.6h-.1z" fill-rule="evenodd"/>
<path d="M521.4 368h.5v.5h-.5z" fill-rule="evenodd"/>
<path d="M521.9 368h2.7v.5h-2.7z" fill-rule="evenodd"/>
<path d="M524.6 358.8h.7v2.6h-.7z" fill-rule="evenodd"/>
<path d="M524.6 361.4h.7v.5h-.7z" fill-rule="evenodd"/>
<path d="M524.6 361.9h.7v2.8h-.7z" fill-rule="evenodd"/>
<path d="M524.6 364.7h.7v.6h-.7z" fill-rule="evenodd"/>
<path d="M524.6 365.3h.7v2.7h-.7z" fill-rule="evenodd"/>
<path d="M524.6 368h.5v.5h-.5z" fill-rule="evenodd"/>
<path d="M525.1 368h2.8v.5h-2.8z" fill-rule="evenodd"/>
<path d="M527.9 368.5l.5 .1z" fill-rule="evenodd"/>
<path d="M527.9 368h.5v.5h-.5z" fill-rule="evenodd"/>
<path d="M527.9 368.6h.5v3.1h-.5z" fill-rule="evenodd"/>
<path d="M527.9 371.7h.5v.5h-.5z" fill-rule="evenodd"/>
<path d="M528.4 368h6.2v.5h-6.2z" fill-rule="evenodd"/>
<path d="M528.4 371.7h19.7v.5h-19.7z" fill-rule="evenodd"/>
<path d="M534.6 358.8h.8v2.6h-.8z" fill-rule="evenodd"/>
<path d="M534.6 361.4h.8v.5h-.8z" fill-rule="evenodd"/>
<path d="M534.6 361.9h.8v2.8h-.8z" fill-rule="evenodd"/>
<path d="M534.6 364.7h.8v.6h-.8z" fill-rule="evenodd"/>
<path d="M534.6 365.3h.8v2.7h-.8z" fill-rule="evenodd"/>
<path d="M534.6 368h.5v.5h-.5z" fill-rule="evenodd"/>
<path d="M535.1 368h13v.5h-13z" fill-rule="evenodd"/>
<path d="M548.1 358.8h1.1v2.6h-1.1z" fill-rule="evenodd"/>
<path d="M548.1 361.4h1.1v.5h-1.1z" fill-rule="evenodd"/>
<path d="M548.1 361.9h1.1v2.8h-1.1z" fill-rule="evenodd"/>
<path d="M548.1 364.7h1.1v.6h-1.1z" fill-rule="evenodd"/>
<path d="M548.1 365.3h1.1v2.7h-1.1z" fill-rule="evenodd"/>
<path d="M548.1 368h1.1v.6h-1.1z" fill-rule="evenodd"/>
<path d="M548.1 368.6h1.1v3.1h-1.1z" fill-rule="evenodd"/>
<path d="M548.1 371.7h1.1v.5h-1.1z" fill-rule="evenodd"/>
<path d="M548.1 372.2h1.1v2.2h-1.1z" fill-rule="evenodd"/>
<path d="M548.1 374.4h1.1v1.1h-1.1z" fill-rule="evenodd"/>
<path d="M548.1 375.5h1.1v2.5h-1.1z" fill-rule="evenodd"/>
<path d="M548.1 378h1.1v1.1h-1.1z" fill-rule="evenodd"/>
<path d="M8.1 379.1h.5v2.9h-.5z" fill-rule="evenodd"/>
<path d="M8.1 382h.5v.5h-.5z" fill-rule="evenodd"/>
<path d="M8.1 382h.5v.5h-.5z" fill-rule="evenodd"/>
<path d="M8.6 382h418.6v.5h-418.6z" fill-rule="evenodd"/>
<path d="M427.2 379.1h.5v2.9h-.5z" fill-rule="evenodd"/>
<path d="M427.2 382h.5v.5h-.5z" fill-rule="evenodd"/>
<path d="M427.2 382h.5v.5h-.5z" fill-rule="evenodd"/>
<path d="M427.7 382h11.2v1h-11.2z" fill-rule="evenodd"/>
<path d="M438.9 379.1h.8v2.9h-.8z" fill-rule="evenodd"/>
<path d="M438.9 382h1.1v1h-1.1z" fill-rule="evenodd"/>
<path d="M440 382h14v1h-14z" fill-rule="evenodd"/>
<path d="M454 379.1h.7v2.9h-.7z" fill-rule="evenodd"/>
<path d="M454 382h1v1h-1z" fill-rule="evenodd"/>
<path d="M455 382h9.2v1h-9.2z" fill-rule="evenodd"/>
<path d="M464.2 379.1h.5v2.9h-.5z" fill-rule="evenodd"/>
<path d="M464.2 382h1.1v1h-1.1z" fill-rule="evenodd"/>
<path d="M465.3 382h5.5v1h-5.5z" fill-rule="evenodd"/>
<path d="M470.8 379.1h.8v2.9h-.8z" fill-rule="evenodd"/>
<path d="M470.8 382h1.1v1h-1.1z" fill-rule="evenodd"/>
<path d="M471.9 382h42.7v1h-42.7z" fill-rule="evenodd"/>
<path d="M514.6 379.1h.8v2.9h-.8z" fill-rule="evenodd"/>
<path d="M514.6 382h1.1v1h-1.1z" fill-rule="evenodd"/>
<path d="M515.7 382h32.4v1h-32.4z" fill-rule="evenodd"/>
<path d="M548.1 379.1h1.1v2.9h-1.1z" fill-rule="evenodd"/>
<path d="M548.1 382h1.1v1h-1.1z" fill-rule="evenodd"/>
<path d="M548.1 382h1.1v1h-1.1z" fill-rule="evenodd"/>
</g>
<g fill="none" stroke="#000" stroke-width=".28">
<path d="M427.7 348.2h4.5M427.7 351.5h4.5M427.7 354.9h4.5M432.9 348.2h6M432.9 351.5h6M432.9 354.9h6M439.7 348.2h14.3M439.7 351.5h14.3M439.7 354.9h14.3M454.7 348.2h9.5M454.7 351.5h9.5M454.7 354.9h9.5"/>
<path d="M464.7 348.2h6.1M464.7 351.5h6.1M464.7 354.9h6.1M518.4 358.8v2.6M521.5 358.8v2.6M427.7 364.8h11.2M427.7 368.1h11.2M427.7 371.8h11.2M427.7 374.5h11.2M439.7 371.8h14.3M439.7 374.5h14.3M454.7 364.8h9.5"/>
<path d="M454.7 368.1h9.5M454.7 371.8h9.5M454.7 374.5h9.5M464.7 364.8h6.1M464.7 368.1h6.1M464.7 371.8h6.1M464.7 374.5h6.1M518.4 361.9v2.8M518.4 365.3v2.7M521.5 361.9v2.8M521.5 365.3v2.7"/>
</g>
<path d="M439.7 364.9h14.3M439.7 368.2h14.3" fill="none" stroke="#000" stroke-width=".34"/>
<g font-size="5">
<text x="324.7" y="48.9">Контент-менеджер</text>
<text x="108.2" y="98.5">Администратор</text>
<text x="324.8" y="106">Просмотреть</text>
<text x="247.6" y="109">Создать тур</text>
<text x="323.1" y="112">бронирования</text>
<text x="393" y="109">Редактировать тур</text>
<text x="480.5" y="109">Удалить тур</text>
<text x="396.2" y="126.7">&lt;&lt;расширить&gt;&gt;</text>
<text x="436.4" y="126.7">&lt;&lt;расширить&gt;&gt;</text>
<text x="36" y="132.6">Посмотреть детали</text>
<text x="168.8" y="135.6">Удалить пользователя</text>
<text x="42.1" y="138.6">пользователя</text>
<text x="331.2" y="149.7">Клиент</text>
<text x="396.2" y="144.5">Посмотреть тур</text>
<text x="56.3" y="154.7">Назначнить роль</text>
<text x="154.4" y="153.5">Посмотреть список</text>
<text x="59.2" y="160.7">пользователю</text>
<text x="158.9" y="159.5">пользователей</text>
<text x="263.4" y="157.7">&lt;&lt;расширить&gt;&gt;</text>
<text x="108.3" y="167.9">Удалить роль у</text>
<text x="470" y="164.9">Оплатить бронирование</text>
<text x="109.8" y="173.9">пользователя</text>
<text x="374.2" y="175.4">&lt;&lt;расширить&gt;&gt;</text>
<text x="408.6" y="175.4">&lt;&lt;расширить&gt;&gt;</text>
<text x="451.7" y="185.7">&lt;&lt;включить&gt;&gt;</text>
<text x="277.4" y="203.4">Просмотреть каталог</text>
<text x="207.3" y="206.4">Отменить бронирование</text>
<text x="294" y="209.4">туров</text>
<text x="358.3" y="206.4">Найти тур</text>
<text x="417.3" y="206.4">Забронировать тур</text>
<text x="435.8" y="230">&lt;&lt;включить&gt;&gt;</text>
<text x="212.2" y="250.9">Просмотреть список</text>
<text x="450.5" y="250.7">Подтвердить</text>
<text x="207.8" y="256.9">бронирований клиентов</text>
<text x="448.8" y="256.7">бронирование</text>
<text x="288.3" y="273.3">Менеджер</text>
<text x="514.2" y="273.1">Партнёр</text>
<text x="370.9" y="290.3">Гость</text>
<text x="312.6" y="307.1">Авторизоваться в системе</text>
<text x="403.9" y="307.1">Зарегистрироваться</text>
</g>
<g font-size="2.8">
<text x="476.8" y="358">Диаграмма прецедентов</text>
<text x="473.9" y="365.1">«Туристическое агентство»</text>
<text x="478.3" y="361.6">программной системы</text>
</g>
<text font-size="2.7" x="489.7" y="350.8">ВлГУ.09.03.04.ПРИ-123.11 ДИ</text>
<text font-size="2.1" x="527.9" y="377.4">ПРИ-123</text>
<g font-size="1.9">
<text x="428" y="360.4">Изм.</text>
<text x="428" y="363.7">Разраб.</text>
<text x="433.5" y="360.4">Лист</text>
<text x="442.6" y="360.4">№ докум.</text>
<text x="456.9" y="360.4">Подп.</text>
<text x="465.4" y="360.4">Дата</text>
<text x="519.4" y="363.7">У</text>
<text x="540.7" y="363.7">1:1</text>
<text x="428" y="367.1">Пров.</text>
<text x="428" y="370.4">Т. контр.</text>
<text x="428" y="377.1">Н. контр.</text>
<text x="428" y="380.6">Утверд.</text>
</g>
<g font-size="1.8">
<text x="518.1" y="356.9">Арт.</text>
<text x="527.6" y="357.1">Масса</text>
<text x="537.8" y="357.1">Масштаб</text>
<text x="439.9" y="363.7">Ле Т.Л.</text>
<text x="439.9" y="367.1">Вершинин В.В.</text>
<text x="516.4" y="370.4">Лист</text>
<text x="529.6" y="370.4">Листов</text>
<text x="440.4" y="380.5">Жигалов И.Е.</text>
</g>
</svg>
